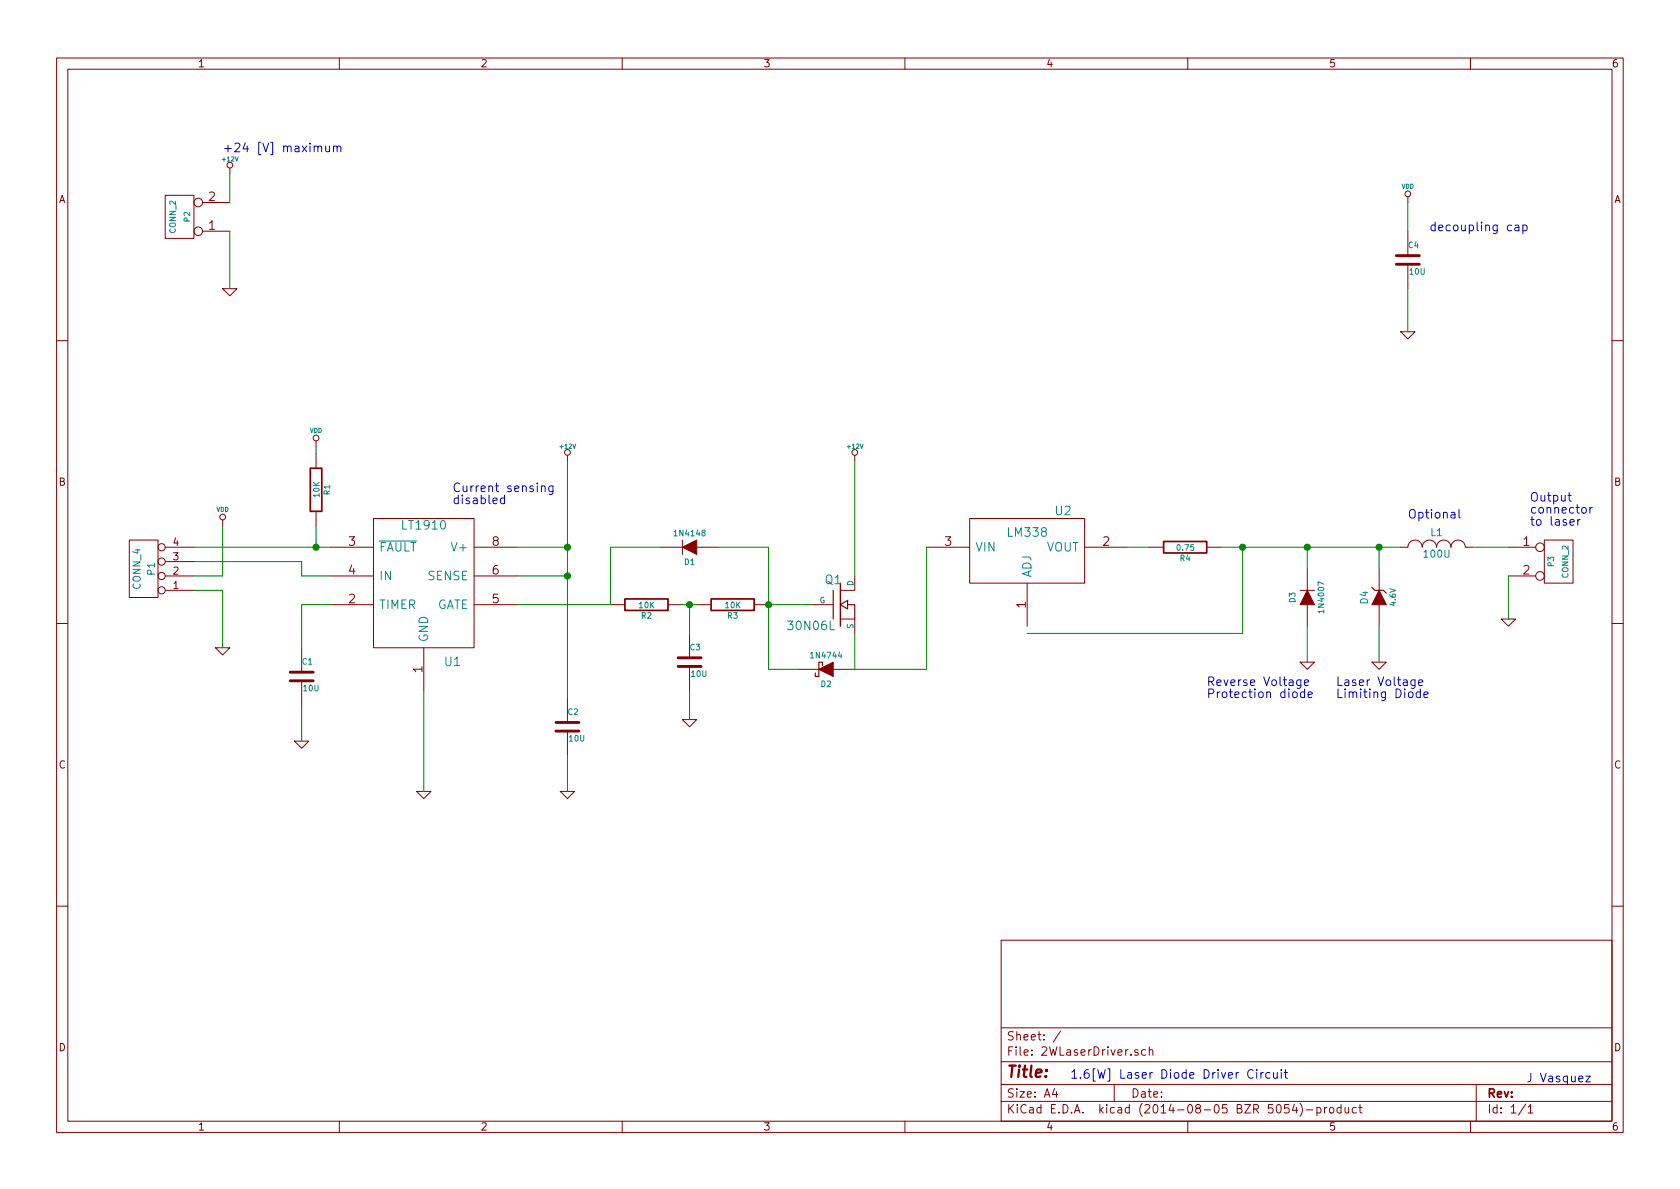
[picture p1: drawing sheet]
<svg xmlns="http://www.w3.org/2000/svg" width="297mm" height="210mm" viewBox="0 0 297 210" stroke-linecap="round" stroke-linejoin="round" font-family="sans-serif">
<g fill="none" stroke="#840000" stroke-width=".18">
<path d="M10 10.3h277v189.9h-277zM12 12.2h273v186.1h-273zM60 10.3v1.9M110 10.3v1.9M160 10.3v1.9M210 10.3v1.9M260 10.3v1.9M29.2 34.5h5.1v7.7h-5.1zM35.8 35.8h4.8M40.6 29.7v1M248.9 34.8v1M35.8 40.9h4.8"/>
<path d="M39.4 51h2.5l-1.3 1.3zM247.6 58.7h2.6l-1.3 1.2zM248.9 40.9v4.3M248.9 46.7v4.3M10 60.2h2M55.9 78v1M285 60.2h2M22.9 95.5h5v10.2h-5zM29.2 96.8h5.1M29.2 99.3h5.1M39.4 91.9v1.1M55.9 80.3v2.5"/>
<path d="M55.9 90.4v2.6M58.4 96.8h7.6M66 91.7h17.8v22.8h-17.8zM83.8 96.8h7.6M100.3 80.5v1M116.8 96.8h3.8M120.6 95.5v2.5M123.2 96.8h3.8M151.1 80.5v1M163.8 96.8h7.6M171.4 91.7h20.4v11.4h-20.4zM191.8 96.8h7.6"/>
<path d="M203.2 96.8h2.5M213.4 96.8h2.5M247.6 96.8h1.3a1.27 1.27 0 0 1 1.3-1.3 1.27 1.27 0 0 1 1.3 1.3 1.27 1.27 0 0 1 1.2-1.3 1.27 1.27 0 0 1 1.3 1.3 1.27 1.27 0 0 1 1.3-1.3 1.27 1.27 0 0 1 1.2 1.3 1.27 1.27 0 0 1 1.3-1.3 1.27 1.27 0 0 1 1.3 1.3h1.2M266.7 96.8h4.8M273 95.5h5.1v7.6h-5.1zM10 110.3h2M29.2 101.8h5.1M29.2 104.4h5.1M38.1 114.5h2.5l-1.2 1.3zM53.3 114.5v4.4M58.4 106.9h7.6M58.4 101.8h7.6"/>
<path d="M74.9 114.5v7.7M83.8 106.9h7.6M83.8 101.8h7.6M107.9 106.9h2.6M118.1 106.9h2.5M121.9 112v4.3M121.9 117.9v4.3M123.2 106.9h2.5M133.3 106.9h2.6M141 118.4h3.8M143.5 106.9h3.8M147.3 118.4h3.8"/>
<path d="M148.6 109.5h2.5v2.5M151.1 101.8v2.6h-2.5M181.6 103.1v7.6M229.9 117.1h2.5l-1.3 1.3zM229.9 104.4h2.5M231.1 100.6v3.8M231.1 106.9v3.8M242.6 117.1h2.5l-1.3 1.3zM243.8 100.6v3.8M243.8 106.9v3.8M265.4 109.5h2.6l-1.3 1.2zM266.7 101.8h4.8"/>
<path d="M285 110.3h2M52.1 131.1h2.5l-1.3 1.2zM53.3 120.4v4.3M73.7 139.9h2.5l-1.3 1.3zM99.1 139.9h2.5l-1.3 1.3zM100.3 123.4v4.4M100.3 129.3v4.3M120.6 127.2h2.6l-1.3 1.3zM10 160.2h2M177 166.3h108v32h-108zM285 160.2h2M60 198.3v1.9"/>
<path d="M110 198.3v1.9M160 198.3v1.9M177 194.8h108M177 191.8h108M177 187.8h108M177 181.8h108M186.4 192.5l-.3 1h.9M186.8 193v1M187.5 182.3l-1.3 2M197 191.8v3M201.2 185.7a.37 .37 0 0 0-.6 .1l.1 .2 .5 .2 .1 .1-.3 .3-.4-.1M202.5 185.7l-.4-.1-.3 .3 .1 .6 .2 .1 .4-.1"/>
<path d="M203.2 185.7l.2-.1 .4 .1v.9M203.2 185.1v1.5M210 198.3v1.9M227.9 195.3h-.7l-.1 .7 .2-.1 .5 .1 .1 .2v.5l-.2 .1-.6-.1M228.9 195.2l-.4 1.1h.9M229.2 195.8v1M229.8 195.1a1.71 1.71 0 0 1 0 2.3M231 196.3h1.1M232.8 195.9l.5-.1 .3 .3-.2 .6h-.6M232.8 195.8v1.5M234.2 195.8v1M234.6 195.8l-.4 .3"/>
<path d="M235.1 196l.2-.2 .5 .2v.5l-.1 .2-.4 .1-.2-.1zM237.1 195.9l-.4-.1-.3 .3 .1 .6 .2 .1 .4-.1M237.1 195.3v1.5M237.8 195.8l.1 .9 .4 .1 .2-.1M238.5 195.8v1M239.8 195.9l-.4-.1-.3 .3 .1 .6 .2 .1 .4-.1M240.3 195.8h.5M240.5 195.3v1.3l.3 .2M260 198.3v1.9M261 191.8v6.5M269.7 195.2l-1.2 2M270.2 195.8l.4-.5v1.5"/>
<path d="M270.2 196.8h.8"/>
<circle cx="35.1" cy="35.8" r=".76"/>
<circle cx="40.6" cy="29.2" r=".51"/>
<circle cx="248.9" cy="34.3" r=".51"/>
<circle cx="35.1" cy="40.9" r=".76"/>
<circle cx="55.9" cy="77.5" r=".51"/>
<circle cx="28.6" cy="96.8" r=".63"/>
<circle cx="28.6" cy="99.3" r=".63"/>
<circle cx="39.4" cy="91.4" r=".51"/>
<circle cx="100.3" cy="80" r=".51"/>
<circle cx="151.1" cy="80" r=".51"/>
<circle cx="272.3" cy="96.8" r=".76"/>
<circle cx="28.6" cy="104.4" r=".63"/>
<circle cx="28.6" cy="101.8" r=".63"/>
<circle cx="272.3" cy="101.8" r=".76"/>
</g>
<path d="M67.1 95.7h6.6" fill="none" stroke="#008484" stroke-width=".18"/>
<path d="M145.4 117.7v-.6h-.6v2.5h-.7v-.6M147.3 104.4v5.1M148.6 106.9l1.3-.7v1.5zM149.9 106.9h1.2v2.6M242.6 103.9l.5 .5h1.5l.5 .5" fill="none" stroke="#840000" stroke-width=".2"/>
<path d="M148.6 103.1v7.6" fill="none" stroke="#840000" stroke-width=".25"/>
<path d="M246.9 46.7h4.1M246.9 45.2h4.1M51.3 118.9h4.1M119.9 117.9h4.1M119.9 116.3h4.1M51.3 120.4h4.1M98.3 129.3h4.1M98.3 127.8h4.1" fill="none" stroke="#840000" stroke-width=".51"/>
<path d="M54.9 82.8h2v7.6h-2zM205.7 95.8h7.7v2h-7.7zM110.5 105.9h7.6v2h-7.6zM125.7 105.9h7.6v2h-7.6z" fill="none" stroke="#840000" stroke-width=".3"/>
<g fill="none" stroke="#0000c2" stroke-width=".18">
<path d="M56.2 26.1a.35 .35 0 0 1 .3-.3 .35 .35 0 0 1 .4 .3v.7M57.6 25.8v.8a.38 .38 0 0 0 .6 .1M58.2 25.8v1M59 26v-.1a.36 .36 0 0 1 .6 .2v.7M59 25.8v1M59.6 26.1a.35 .35 0 0 1 .3-.3 .35 .35 0 0 1 .4 .3v.7M267.9 39.9h.6l.1 .9M269.3 39.9a.48 .48 0 0 1 .6 0v.8a.48 .48 0 0 1-.6 0M269.3 39.8v1.5M268.6 40.2h-.6a.3 .3 0 0 0-.2 .3 .3 .3 0 0 0 .2 .3l.6-.1M89.2 88.1a.48 .48 0 0 0-.7 .1v.7a.48 .48 0 0 0 .7 .1M89.2 87.5v1.6"/>
<path d="M95.7 86.1l.1-.1a.36 .36 0 0 1 .6 .2v.7M95.7 85.9v1M97.8 85.9v1.3l-.3 .2h-.4M97.8 86a.48 .48 0 0 0-.7 .1v.7a.48 .48 0 0 0 .7 .1M258 90.1v1.3l.2 .2M277.2 87.6h.6M277.4 87.1v1.3l.4 .2M277.6 92.4l.7-.2v-.3h-.5l-.2 .2 .1 .7h.6M279 91.9v1M279.4 91.9h-.3l-.1 .3M281.1 89.7v1M281.5 89.7l-.2 .1-.2 .2"/>
<path d="M228.7 122.4l.4-.1 .3 .4v.4l-.3 .3-.4-.1-.2-.2v-.4zM230 120.2v1.3l-.3 .2h-.4M230 120.3a.48 .48 0 0 0-.7 .1v.7a.48 .48 0 0 0 .7 .1M230.6 120.7l.8-.1-.1-.3-.4-.1-.3 .2 .1 .8h.6M230.7 122.4a.48 .48 0 0 0-.7 .1v.7a.48 .48 0 0 0 .7 .1M230.7 121.8v1.6M231.3 122.9l.7-.2v-.3l-.5-.1-.2 .3 .1 .7h.6M250.2 120.2v1.3l-.3 .2h-.4M250.2 120.3a.48 .48 0 0 0-.7 .1v.7a.48 .48 0 0 0 .7 .1M250.8 120.7l.8-.1-.1-.3-.4-.1-.3 .2 .1 .8h.6M251.1 122.4a.48 .48 0 0 0-.6 .1v.7a.48 .48 0 0 0 .6 .1M251.1 121.8v1.6"/>
<path d="M251.8 122.9l.7-.2-.1-.3-.4-.1-.2 .3v.7h.6M221.6 189.3a.62 .62 0 0 0-.8 0 .62 .62 0 0 0-.2 .7 .58 .58 0 0 0 .3 .6 .58 .58 0 0 0 .7-.1M222.2 189.1v.2M222.2 189.7v1M222.9 189.7v1M223.4 189.7h-.3l-.2 .3M224.5 189.7a.48 .48 0 0 0-.6 .1v.7a.48 .48 0 0 0 .6 .1M225.2 189.7v.8a.38 .38 0 0 0 .6 0M225.8 189.7v1M226.5 189.1v.2M226.5 189.7v1M227.1 189.7h.6"/>
<path d="M227.3 189.1v1.4l.4 .2M280.4 190.3h.8l-.8 1h.8"/>
</g>
<g fill="#840000" stroke="#840000" stroke-width=".18">
<path d="M120.6 96.8l2.6-1.3v2.5z"/>
<path d="M144.8 118.4l2.5-1.3v2.5z"/>
<path d="M231.1 104.4l1.3 2.5h-2.5z"/>
<path d="M243.8 104.4l1.3 2.5h-2.5z"/>
</g>
<g fill="none" stroke="#008400" stroke-width=".18">
<path d="M40.6 30.7v5.1M248.9 35.8v5.1M40.6 40.9v10.1M248.9 51v7.7M55.9 79v1.3M34.3 96.8h24.1M34.3 99.3h19v2.5h5.1M39.4 93v8.8h-5.1M55.9 93v3.8M91.4 96.8h8.9M100.3 81.5v41.9M116.8 96.8h-8.9v10.1h-16.5"/>
<path d="M127 96.8h8.9v21.6h5.1M151.1 81.5v20.3M163.8 96.8v21.6h-12.7v-6.4M199.4 96.8h3.8M215.9 96.8h31.7M219.7 96.8v15.2h-38.1M231.1 96.8v3.8M243.8 96.8v3.8M260.3 96.8h6.4M34.3 104.4h5.1v10.1M58.4 106.9h-5.1v7.6M91.4 101.8h8.9"/>
<path d="M120.6 106.9h2.6M121.9 106.9v5.1M135.9 106.9h7.6M231.1 110.7v6.4M243.8 110.7v6.4M266.7 101.8v7.7M53.3 124.7v6.4M74.9 122.2v17.7M100.3 133.6v6.3M121.9 122.2v5"/>
</g>
<g fill="#008400" stroke="#008400" stroke-width=".25">
<circle cx="121.9" cy="106.9" r=".51"/>
<circle cx="55.9" cy="96.8" r=".51"/>
<circle cx="135.9" cy="106.9" r=".51"/>
<circle cx="100.3" cy="101.8" r=".51"/>
<circle cx="100.3" cy="96.8" r=".51"/>
<circle cx="219.7" cy="96.8" r=".51"/>
<circle cx="231.1" cy="96.8" r=".51"/>
<circle cx="243.8" cy="96.8" r=".51"/>
</g>
<text font-size="2.8" fill="#840000" x="178" y="190.5">Title:</text>
<g font-size="2.1" fill="#0000c2">
<text x="39.4" y="26.9">+24 [V] maximum</text>
<text x="252.7" y="40.9">decoupling cap</text>
<text x="80" y="87">Current sensing</text>
<text x="80" y="89.1">disabled</text>
<text x="270.5" y="88.7">Output</text>
<text x="248.9" y="91.7">Optional</text>
<text x="270.5" y="90.8">connector</text>
<text x="270.5" y="93">to laser</text>
<text x="213.4" y="121.3">Reverse Voltage</text>
<text x="213.4" y="123.4">Protection diode</text>
<text x="236.2" y="121.3">Laser Voltage</text>
<text x="236.2" y="123.4">Limiting Diode</text>
<text x="189.2" y="190.7">1.6[W] Laser Diode Driver Circuit</text>
<text x="269.9" y="191.4">J Vasquez</text>
</g>
<g font-size="2.1" fill="#840000">
<text x="36.9" y="35.6">2</text>
<text x="36.9" y="40.6">1</text>
<text x="61.6" y="96.5">3</text>
<text x="61.6" y="101.6">4</text>
<text x="87" y="101.6">6</text>
<text x="87" y="96.5">8</text>
<text x="167.1" y="96.5">3</text>
<text x="195" y="96.5">2</text>
<text x="269.3" y="96.5">1</text>
<text x="269.3" y="101.6">2</text>
<text x="61.6" y="106.7">2</text>
<text x="87" y="106.7">5</text>
<text x="181.4" y="107.5" transform="rotate(-90 181.4 107.5)">1</text>
<text x="74.7" y="118.9" transform="rotate(-90 74.7 118.9)">1</text>
<text x="178" y="184">Sheet: /</text>
<text x="178" y="186.7">File: 2WLaserDriver.sch</text>
<text x="178" y="196.9">KiCad E.D.A. kicad (2014-08-05 BZR 5054)-product</text>
<text x="178" y="194.1">Size: A4</text>
<text x="200" y="194.1">Date:</text>
<text x="263" y="194.1">Rev:</text>
<text x="263" y="196.9">Id: 1/1</text>
</g>
<g font-size="2.1" fill="#008484">
<text x="71.3" y="93.6">LT1910</text>
<text x="178.3" y="94.9">LM338</text>
<text x="186.6" y="91.1">U2</text>
<text x="67.1" y="97.5">FAULT</text>
<text x="80.1" y="97.5">V+</text>
<text x="172.5" y="97.5">VIN</text>
<text x="184.9" y="97.5">VOUT</text>
<text x="67.1" y="107.7">TIMER</text>
<text x="67.1" y="102.6">IN</text>
<text x="75.6" y="102.6">SENSE</text>
<text x="76.9" y="107.7">GATE</text>
<text x="145.9" y="103.3">Q1</text>
<text x="182.4" y="102.1" transform="rotate(-90 182.4 102.1)">ADJ</text>
<text x="75.7" y="113.5" transform="rotate(-90 75.7 113.5)">GND</text>
<text x="139.9" y="111.4">30N06L</text>
<text x="78.7" y="117.8">U1</text>
</g>
<g font-size="1.8" fill="#840000">
<text x="35" y="11.9">1</text>
<text x="85" y="11.9">2</text>
<text x="135" y="11.9">3</text>
<text x="185" y="11.9">4</text>
<text x="235" y="11.9">5</text>
<text x="285" y="11.9">6</text>
<text x="10.4" y="35.9">A</text>
<text x="285.4" y="35.9">A</text>
<text x="10.4" y="85.9">B</text>
<text x="285.4" y="85.9">B</text>
<text x="30.6" y="101.6">2</text>
<text x="30.6" y="99.1">3</text>
<text x="30.6" y="96.5">4</text>
<text x="30.6" y="104.1">1</text>
<text x="10.4" y="135.9">C</text>
<text x="285.4" y="135.9">C</text>
<text x="10.4" y="185.9">D</text>
<text x="285.4" y="185.9">D</text>
<text x="35" y="199.9">1</text>
<text x="85" y="199.9">2</text>
<text x="135" y="199.9">3</text>
<text x="185" y="199.9">4</text>
<text x="235" y="199.9">5</text>
<text x="285" y="199.9">6</text>
</g>
<g font-size="1.8" fill="#008484">
<text x="253" y="94.8">L1</text>
<text x="27.4" y="101.6" transform="rotate(-90 27.4 101.6)">P1</text>
<text x="251.9" y="98.6">100U</text>
<text x="24.8" y="104.2" transform="rotate(-90 24.8 104.2)">CONN_4</text>
<text x="241.9" y="106.8" transform="rotate(-90 241.9 106.8)">D4</text>
</g>
<g font-size="1.4" fill="#008484">
<text x="31.1" y="41.2" transform="rotate(-90 31.1 41.2)">CONN_2</text>
<text x="33.6" y="39.2" transform="rotate(-90 33.6 39.2)">P2</text>
<text x="249" y="43.9">C4</text>
<text x="249.3" y="48.6">10U</text>
<text x="56.5" y="87.9" transform="rotate(-90 56.5 87.9)">10K</text>
<text x="58.3" y="87.5" transform="rotate(-90 58.3 87.5)">R1</text>
<text x="119.5" y="94.8">1N4148</text>
<text x="121" y="99.9">D1</text>
<text x="208.2" y="97.4">0.75</text>
<text x="208.7" y="99.2">R4</text>
<text x="274.8" y="100.2" transform="rotate(-90 274.8 100.2)">P3</text>
<text x="113" y="107.5">10K</text>
<text x="128.3" y="107.5">10K</text>
<text x="144.9" y="106.7">G</text>
<text x="150.9" y="103.6" transform="rotate(-90 150.9 103.6)">D</text>
<text x="229" y="106.5" transform="rotate(-90 229 106.5)">D3</text>
<text x="246.8" y="107.1" transform="rotate(-90 246.8 107.1)">4.6V</text>
<text x="277.3" y="102.2" transform="rotate(-90 277.3 102.2)">CONN_2</text>
<text x="113.4" y="109.4">R2</text>
<text x="128.7" y="109.4">R3</text>
<text x="150.9" y="111.2" transform="rotate(-90 150.9 111.2)">S</text>
<text x="234.1" y="108.1" transform="rotate(-90 234.1 108.1)">1N4007</text>
<text x="53.4" y="117.5">C1</text>
<text x="122" y="115">C3</text>
<text x="122.3" y="119.7">10U</text>
<text x="143.6" y="116.4">1N4744</text>
<text x="53.7" y="122.2">10U</text>
<text x="145.2" y="121.5">D2</text>
<text x="100.4" y="126.4">C2</text>
<text x="100.7" y="131.1">10U</text>
</g>
<g font-size="1.1" fill="#008484">
<text x="39.4" y="28.5">+12V</text>
<text x="247.8" y="33.3">VDD</text>
<text x="54.8" y="76.5">VDD</text>
<text x="99.1" y="79.3">+12V</text>
<text x="149.9" y="79.3">+12V</text>
<text x="38.3" y="90.5">VDD</text>
</g>
</svg>
